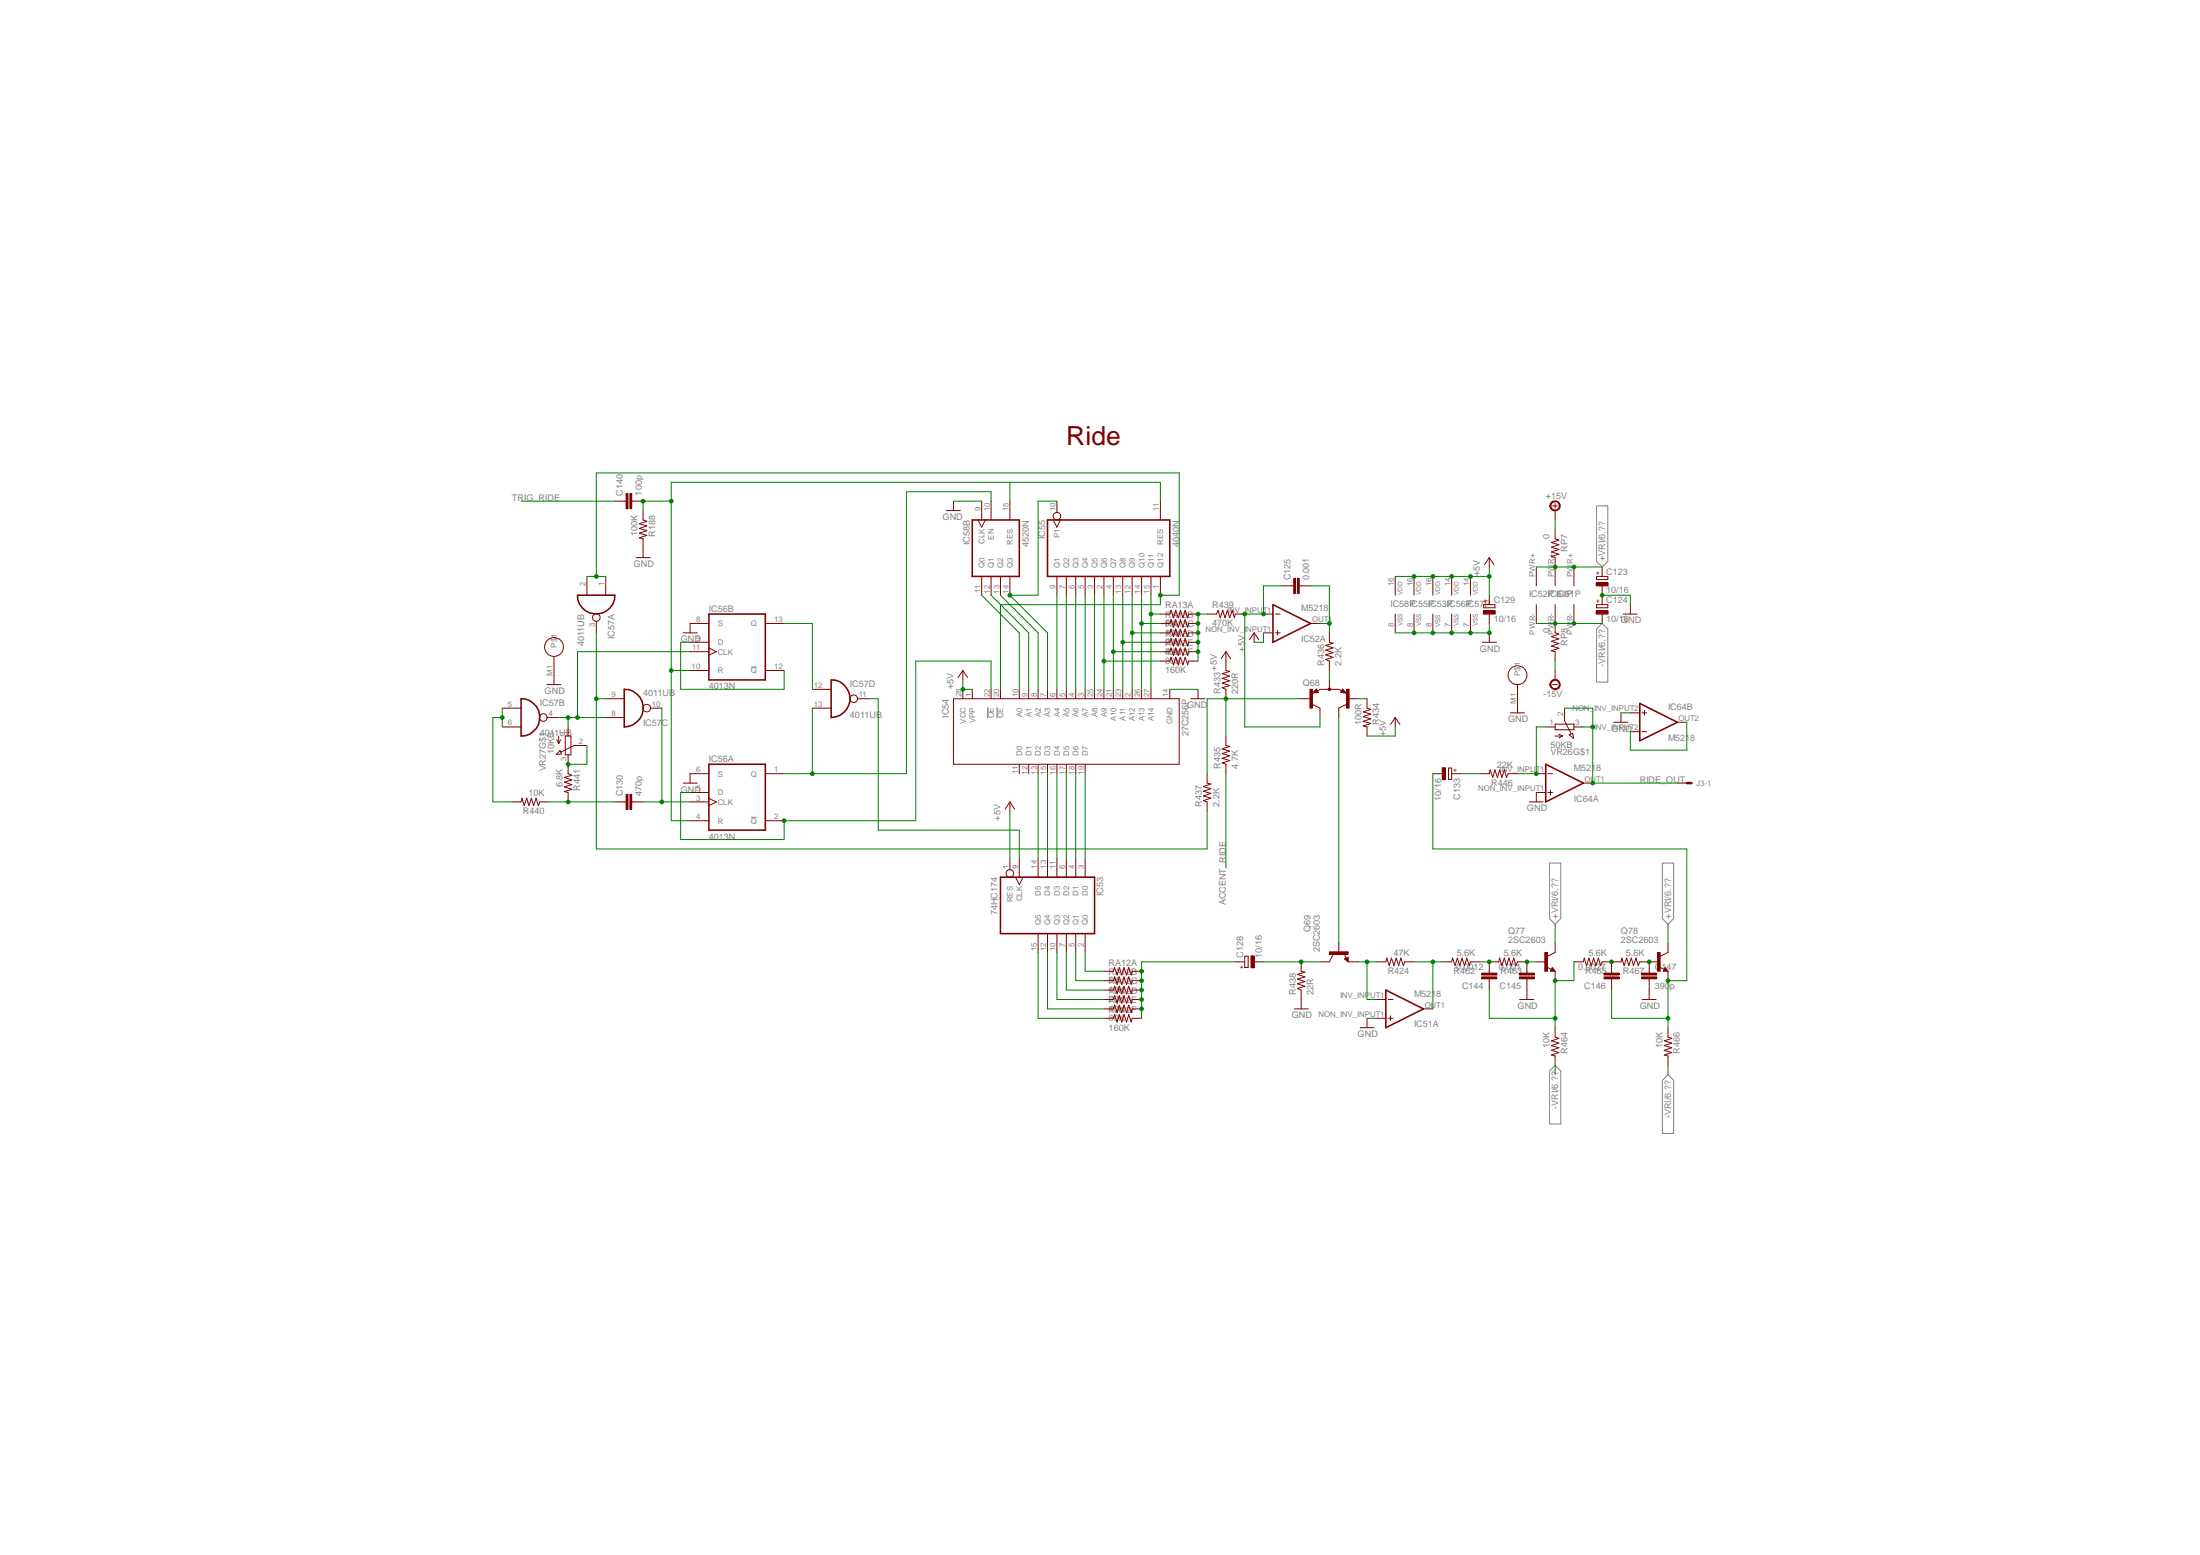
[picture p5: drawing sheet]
<svg xmlns="http://www.w3.org/2000/svg" width="297mm" height="210mm" viewBox="0 0 297 210" stroke-linecap="round" stroke-linejoin="round" font-family="sans-serif">
<path d="M215.6 68.3h1.5v7.5l-.8 .7-.7-.7zM101.4 90h.8M133.3 95.5v1.5M134.6 95.5v1.4M216.3 84.2l.8 .7v7.2h-1.5v-7.2zM101.4 110.3h.8M209.2 116.5h1.5v7.5l-.7 .8-.8-.8zM224.4 116.5h1.6v7.5l-.8 .8-.8-.8zM210 143.8l.7 .8v7.1h-1.5v-7.1zM225.2 145.1l.8 .7v7.2h-1.6v-7.2z" fill="none" stroke="#808080" stroke-width=".14"/>
<path d="M141.4 70.2h16.5v7.6h-16.5zM70.4 94.3a2.52 2.52 0 0 1 2.5 2.5 2.52 2.52 0 0 1-2.5 2.6zM78 80.3h5a2.52 2.52 0 0 1-2.5 2.6 2.52 2.52 0 0 1-2.5-2.6zM84.3 93a2.54 2.54 0 0 1 2.5 2.6 2.54 2.54 0 0 1-2.5 2.5zM95.7 82.9h7.6v8.9h-7.6zM112.2 91.8a2.54 2.54 0 0 1 2.6 2.5 2.54 2.54 0 0 1-2.6 2.6zM95.7 103.2h7.6v8.9h-7.6z" fill="none" stroke="#800000" stroke-width=".21"/>
<g fill="none" stroke="#800000" stroke-width=".14">
<path d="M79.2 77.8v2.5M81.8 77.8v2.5M142.2 70.2l.5 1 .5-1M142.7 67.6v1.6M142.7 77.8v2.5M144 77.8v2.5M145.2 77.8v2.5M146.5 77.8v2.5M147.8 77.8v2.5M149.1 77.8v2.5M150.3 77.8v2.5M151.6 77.8v2.5"/>
<path d="M152.9 77.8v2.5M154.1 77.8v2.5M155.4 77.8v2.5M156.7 67.6v2.6M156.7 77.8v2.5M67.8 95.6h2.6M67.8 98.1h2.6M73.9 96.9h1.5M80.5 83.9v1.5M81.8 94.3h2.5M81.8 96.9h2.5M87.8 95.6h1.6"/>
<path d="M93.2 84.2h2.5M93.2 90.5h2.5M93.2 88h2.5M93.2 86.7h2.5M95.7 87.5l1 .5-1 .4M103.3 84.2h2.6M103.3 90.5h2.6M109.7 95.6h2.5M109.7 93h2.5M115.7 94.3h1.6M128.7 94.3h30.5v8.9h-30.5zM130 93v1.3"/>
<path d="M131.3 93v1.3M133.8 93v1.3M135.1 93v1.3M137.6 93v1.3M138.9 93v1.3M140.2 93v1.3M141.4 93v1.3M142.7 93v1.3M144 93v1.3M145.2 93v1.3M146.5 93v1.3M147.8 93v1.3"/>
<path d="M149.1 93v1.3M150.3 93v1.3M151.6 93v1.3M152.9 93v1.3M154.1 93v1.3M155.4 93v1.3M157.9 93v1.3M93.2 104.4h2.5M93.2 110.8h2.5M93.2 108.2h2.5M93.2 107h2.5M95.7 107.8l1 .4-1 .6"/>
<path d="M103.3 104.4h2.6M103.3 110.8h2.6M137.6 103.2v1.2M138.9 103.2v1.2M140.2 103.2v1.2M141.4 103.2v1.2M142.7 103.2v1.2M144 103.2v1.2M145.2 103.2v1.2M146.5 103.2v1.2M168.1 129.1h.4v1.5h-.4z"/>
<circle cx="142.7" cy="69.7" r=".51"/>
<circle cx="73.4" cy="96.9" r=".51"/>
<circle cx="80.5" cy="83.4" r=".51"/>
<circle cx="87.3" cy="95.6" r=".51"/>
<circle cx="115.3" cy="94.3" r=".51"/>
</g>
<path d="M168.9 129h.4v1.6h-.4z" fill-rule="evenodd" fill="#800000"/>
<g fill="none" stroke="#800000" stroke-width=".14">
<path d="M83 67.6h1.5M84.5 66.6h.3v2.1h-.3zM85 66.6h.3v2.1h-.3zM85.3 67.6h1.5M85.9 75.3h1.9M86.8 68.9v1.3l.5 .2-1 .3 1 .3-1 .3 1 .3-1 .4 1 .3-1 .3 .5 .1v2.6M132 70.2l.5 1 .6-1M132.5 67.6v2.6M132.5 77.8v2.5M133.8 67.6v2.6M133.8 77.8v2.5M135.1 77.8v2.5"/>
<path d="M136.4 67.6v2.6M136.4 77.8v2.5M173.1 79.1h1.6M174.7 78.1h.2v2h-.2zM175.2 78.1h.2v2h-.2zM175.4 79.1h1.5M75.2 99.9l.2 .5M75.4 99.4v1M75.7 99.9l-.3 .5M76.3 99.4h.8v2.5h-.8zM76.7 98.1v1.3M92.2 85.4h1.9"/>
<path d="M93.2 84.2v1.2M156.7 85.4h1.2l.2-.5 .4 1 .2-1 .4 1 .3-1 .3 1 .3-1 .4 1 .1-.5h1.3M156.7 82.9h1.2l.2-.5 .4 1 .2-1 .4 1 .3-1 .3 1 .3-1 .4 1 .1-.5h1.3M156.7 84.2h1.2l.2-.5 .4 1 .2-1 .4 1 .3-1 .3 1 .3-1 .4 1 .1-.5h1.3M156.7 86.7h1.2l.2-.5 .4 1 .2-1 .4 1 .3-1 .3 1 .3-1 .4 1 .1-.5h1.3M156.7 88h1.2l.2-.5 .4 1 .2-1 .4 1 .3-1 .3 1 .3-1 .4 1 .1-.5h1.3M156.7 89.2h1.2l.2-.5 .4 1 .2-1 .4 1 .3-1 .3 1 .3-1 .4 1 .1-.5h1.3M163 82.9h1.2l.3-.5 .3 1 .3-1 .3 1 .3-1 .3 1 .4-1 .3 1 .1-.5h1.3M169.3 85.4l.7 1M169.3 85.4l-.6 1M169.3 85.4v1.3M170.6 85.4h1.3"/>
<path d="M170.6 82.9h1.3M172.2 85.4h.6M172.2 82.9h.6M172.5 85.1v.6M176.9 84.2h1.3M177.2 95.1l1 .5M177.7 93.3h-.2l.2-.1 .1 .2-.5 .1 .4-.4 .2 .3M177.8 93l.2 .5-.8 .1zM177.9 93.3l.3-.3h2.6l.3 .3M181.3 93.3h.2l-.2-.1-.2 .2 .5 .1-.3-.4-.2 .3M181.3 93l.5 .6-.8-.1zM181.8 95.1l-1 .5"/>
<path d="M69.1 108.2h1.3l.1-.5 .3 1.1 .3-1.1 .3 1.1 .4-1.1 .2 1.1 .4-1.1 .3 1.1 .2-.6h1.3M75.6 101.3l.2 .5-.7 .1zM76.7 101.9v2.5l.5 .2-1 .3 1 .4-1 .3 1 .3-1 .3 1 .4-1 .2 .5 .2v1.2M79.2 100.6h-1.7l-1.8 .9M92.2 105.7h1.9M93.2 104.4v1.3M136.4 108.2v1.3M136.4 115.9v1.5M136.4 108.2l.6 1M136.4 108.2l-.7 1M137.1 118.4l.5 1 .5-1M137.6 115.9v2.5"/>
<path d="M140.2 115.9v2.5M141.4 115.9v2.5M142.7 115.9v2.5M144 115.9v2.5M145.2 115.9v2.5M146.5 115.9v2.5M140.2 126v2.6M141.4 126v2.6M142.7 126v2.6M144 126v2.6M145.2 126v2.6M146.5 126v2.6"/>
<path d="M149.1 131.1h1.2l.2-.5 .3 1 .3-1 .4 1 .3-1 .3 1 .3-1 .3 1 .2-.5h1.2M149.1 134.9h1.2l.2-.5 .3 1 .3-1 .4 1 .3-1 .3 1 .3-1 .3 1 .2-.5h1.2M149.1 132.4h1.2l.2-.5 .3 1 .3-1 .4 1 .3-1 .3 1 .3-1 .3 1 .2-.5h1.2M149.1 136.2h1.2l.2-.5 .3 1 .3-1 .4 1 .3-1 .3 1 .3-1 .3 1 .2-.5h1.2M149.1 133.6h1.2l.2-.5 .3 1.1 .3-1.1 .4 1.1 .3-1.1 .3 1.1 .3-1.1 .3 1.1 .2-.6h1.2M149.1 137.5h1.2l.2-.6 .3 1.1 .3-1.1 .4 1.1 .3-1.1 .3 1.1 .3-1.1 .3 1.1 .2-.5h1.2M166.8 129.8h1.3M168.9 129h.4v1.6h-.4zM169.3 129.8h1.3M179.5 128.5h2.5v.3h-2.5zM180 128.8l-.5 1h-1.3M180.8 127.3v1.3"/>
<path d="M181.5 128.7l.3 .6M181.5 129.5l.5-.3v.6zM182 129.3v.4l-.4-.2 .3-.2v.2h-.1M182 129.8h1.3"/>
<circle cx="136.3" cy="117.9" r=".51"/>
</g>
<path d="M179.5 128.7h2.5" fill="none" stroke="#800000" stroke-width=".34"/>
<path d="M131.3 70.2h6.3v7.6h-6.3zM171.9 81.6l5 2.6-5 2.5zM135.1 118.4h12.7v7.6h-12.7z" fill="none" stroke="#800000" stroke-width=".21"/>
<path d="M84.7 66.6v2.1M85.2 66.6v2.1M174.8 78.1v2M175.3 78.1v2" fill="none" stroke="#800000" stroke-width=".25"/>
<circle cx="179.5" cy="93.1" r=".17" fill="#800000"/>
<g fill="none" stroke="#800000" stroke-width=".14">
<path d="M212.5 76.5v2.6M160.8 94.3h1.9M161.8 93v1.3M165.5 88v2.5l.5 .1-1 .3 1 .4-1 .3 1 .3-1 .3 1 .3-1 .3 .5 .2v1.3M165.5 99.4v1.2l.5 .2-1 .3 1 .3-1 .3 1 .3-1 .4 1 .3-1 .3 .5 .2v1.2M165.5 88l.7 .9M165.5 88l-.6 .9M175.7 94.3h1.2M176.9 93h.3v2.6h-.3zM178.2 95.6v1.3M179.5 85.4v1.3l.5 .1-1 .3 1 .4-1 .3 1 .3-1 .3 1 .3-1 .3 .5 .2v1.3M179.5 91.8v1.2"/>
<path d="M180.8 95.6v1.3M181.8 93h.4v2.6h-.4zM182 94.3h1.3M184.6 94.3v1.3l.5 .2-1 .3 1 .3-1 .3 1 .3-1 .4 1 .3-1 .3 .5 .1v1.3M188.4 96.9l.6 .9M188.4 96.9l-.7 .9M188.4 96.9v1.2M208.7 98.1h1.3M210 97.7h2.5v.8h-2.5zM210 99.4h1M210.5 99.1l.5 .3M211 99.4l-.5 .2"/>
<path d="M211.2 95.6v1.7l.9 1.8M211.9 99.2l.4-.2 .2 .7zM212.5 81.6v2.6M212.5 98.1h1.3M163 104.4v1.3l.5 .1-1 .4 1 .3-1 .3 1 .3-1 .3 1 .3-1 .4 .5 .1v1.3M195.6 103.7h.4v1.5h-.4zM199.8 104.4h1.3l.1-.5 .3 1 .3-1 .4 1 .3-1 .3 1 .3-1 .3 1 .2-.5h1.3M206.5 108.2h1.9M207.4 104.4h1.3M208.7 107h-1.3v1.2M209 107h.6M209 104.4h.6"/>
<path d="M209.3 106.7v.6M213.8 105.7h1.2M174.7 136.2h2M175.7 129.8v1.3l.5 .1-1 .3 1 .4-1 .3 1 .3-1 .3 1 .3-1 .3 .5 .2v2.6M183.6 138.7h1.9M184.6 137.5v1.2M185.8 129.8h1.3l.1-.5 .4 1 .3-1 .3 1 .3-1 .3 1 .3-1 .4 1 .1-.5h1.3M185.8 134.9h1.3M185.8 137.5h1.3M187.4 134.9h.7M187.4 137.5h.7M187.7 137.1v.7"/>
<path d="M192.2 136.2h1.3M194.7 129.8h1.3l.1-.5 .4 1 .3-1 .3 1 .3-1 .3 1 .3-1 .4 1 .1-.5h1.3M200.1 131.4h2v.2h-2zM200.1 131.9h2v.2h-2zM201.1 131.4v-1.6h1.2l.2-.5 .3 1 .3-1 .3 1 .3-1 .3 1 .4-1 .3 1 .2-.5h1.3v1.6M201.1 132.1v1.5M205.1 131.4h2.1v.2h-2.1zM205.1 131.9h2.1v.2h-2.1zM205.2 134.9h1.9M206.2 132.1v2.8M207.4 129.8h1.3M208.6 128.6h.3v2.5h-.3z"/>
<path d="M208.9 130.6l.6 .3M209.6 130.6l.4 .5h-.7zM209.6 130.9v.1h-.1l.1-.3 .2 .3h-.3M210 127.3v1.3l-1 .5M210 131.1v1.3M210 138.7v1.3l.5 .2-1 .3 1 .3-1 .3 1 .3-1 .4 1 .3-1 .3 .5 .1v1.3M212.5 129.8h1.3l.1-.5 .3 1 .3-1 .3 1 .4-1 .3 1 .3-1 .3 1 .2-.5h2.6l.1-.5 .3 1 .3-1 .3 1 .4-1 .3 1 .3-1 .3 1 .2-.5h2.5M216.6 131.4h2v.2h-2zM216.6 131.9h2v.2h-2zM217.6 129.8v1.6M217.6 132.1v1.5M221.7 134.9h1.9"/>
<path d="M222.7 133.6v1.3M223.8 128.6h.4v2.5h-.4zM224.1 130.6l.6 .3M224.8 130.6l.4 .5h-.6zM224.8 130.9l.1 .1h-.2l.1-.3 .3 .3h-.4M225.2 127.3v1.3l-1 .5M225.2 131.1v1.3M225.2 138.7v1.3l.5 .2-1 .3 1 .3-1 .3 1 .3-1 .4 1 .3-1 .3 .5 .1v1.3"/>
<circle cx="179.5" cy="93.1" r=".17"/>
</g>
<path d="M177 93v2.6M182 93v2.6M208.7 128.6v2.5M224 128.6v2.5" fill="none" stroke="#800000" stroke-width=".34"/>
<path d="M200.1 131.5h2M200.1 132h2M205.1 131.5h2.1M205.1 132h2.1M216.6 131.5h2M216.6 132h2" fill="none" stroke="#800000" stroke-width=".25"/>
<path d="M208.7 103.2l5.1 2.5-5.1 2.5zM187.1 133.6l5.1 2.6-5.1 2.5z" fill="none" stroke="#800000" stroke-width=".21"/>
<path d="M194.7 103.6h.5v1.6h-.5z" fill-rule="evenodd" fill="#800000"/>
<path d="M215.6 77.8h1.5v.4h-1.5zM193.5 104.4h1.2M194.7 103.6h.5v1.6h-.5zM196 104.4h1.3" fill="none" stroke="#800000" stroke-width=".14"/>
<path d="M215.5 78.7h1.6v.4h-1.6z" fill-rule="evenodd" fill="#800000"/>
<path d="M215.5 78.7h1.6v.4h-1.6zM216.3 76.5v1.3M216.3 79.1v1.2M215.6 81.6h1.5v.4h-1.5z" fill="none" stroke="#800000" stroke-width=".14"/>
<path d="M215.5 82.5h1.6v.4h-1.6z" fill-rule="evenodd" fill="#800000"/>
<path d="M209.6 68.3h.7M210 68v.6M215.5 82.5h1.6v.4h-1.6zM216.3 80.3v1.3M216.3 82.9v1.3" fill="none" stroke="#800000" stroke-width=".14"/>
<path d="M209.6 67.7a.71 .71 0 0 1 1 .3 .71 .71 0 0 1-.5 1 .71 .71 0 0 1-.8-.7h.1a.58 .58 0 0 1 .7-.6 .58 .58 0 0 1 .4 .8 .58 .58 0 0 1-.9 .2l-.2-.4h-.1v-.4z" fill-rule="evenodd" fill="#800000"/>
<path d="M209.6 67.7a.71 .71 0 0 1 1 .3 .71 .71 0 0 1-.5 1 .71 .71 0 0 1-.8-.7h.1a.58 .58 0 0 1 .7-.6 .58 .58 0 0 1 .4 .8 .58 .58 0 0 1-.9 .2l-.2-.4h-.1v-.4zM210 68.9v1.3M209.6 92.4h.7" fill="none" stroke="#800000" stroke-width=".14"/>
<path d="M209.6 91.8a.71 .71 0 0 1 1 .4 .71 .71 0 0 1-.5 .9 .71 .71 0 0 1-.8-.7h.1a.58 .58 0 0 1 .7-.6 .58 .58 0 0 1 .3 .9 .58 .58 0 0 1-.9 0l-.1-.3h-.1v-.3z" fill-rule="evenodd" fill="#800000"/>
<g fill="none" stroke="#800000" stroke-width=".14">
<path d="M188.4 77.8v2.5M190.9 77.8v2.5M193.5 77.8v2.5M196 77.8v2.5M198.5 77.8v2.5M207.4 76.5v2.6M210 76.5v2.6M130 90.5l.6 .9M130 90.5l-.6 .9M130 90.5v1.3M188.4 82.9v2.5M190.9 82.9v2.5"/>
<path d="M193.5 82.9v2.5M196 82.9v2.5M198.5 82.9v2.5M200.3 81.6h1.5v.4h-1.5zM207.4 81.6v2.6M209.6 91.8a.71 .71 0 0 1 1 .4 .71 .71 0 0 1-.5 .9 .71 .71 0 0 1-.8-.7h.1a.58 .58 0 0 1 .7-.6 .58 .58 0 0 1 .3 .9 .58 .58 0 0 1-.9 0l-.1-.3h-.1v-.3zM210 81.6v2.6M210 90.5v1.3M219.2 82.9h1.9M220.1 81.6v1.3"/>
</g>
<path d="M200.3 82.5h1.6v.4h-1.6z" fill-rule="evenodd" fill="#800000"/>
<g fill="none" stroke="#800000" stroke-width=".14">
<path d="M127.8 68.9h1.9M128.7 67.6v1.3M201.1 75.3v1.2M201.1 75.3l.6 .9M201.1 75.3l-.7 .9M210 71.5v1.2l.5 .2-1 .3 1 .3-1 .4 1 .3-1 .3 1 .3-1 .3 .5 .2v1.2M73.8 92.4h1.9M74.8 88.6v3.8M200.1 86.7h2M200.3 82.5h1.6v.4h-1.6zM201.1 80.3v1.3M201.1 82.9v1.3"/>
<path d="M201.1 85.4v1.3M203.9 96.2h1.9M204.9 92.4v3.8M210 84.2v1.2l.5 .2-1 .3 1 .3-1 .4 1 .3-1 .3 1 .3-1 .3 .5 .2v1.2M217.9 97.5h1.9M218.9 96.2v1.3M220.1 96.2h1.3M220.1 98.8h1.3M221.7 96.2h.6M221.7 98.8h.6M222 95.9v.6M226.5 97.5h1.2"/>
<path d="M83 108.2h1.5M84.5 107.2h.3v2.1h-.3zM85 107.2h.3v2.1h-.3zM85.3 108.2h1.5M226.5 105.7h1.2M221.7 131.9h2v.2h-2zM221.7 131.4h2v.2h-2zM222.7 129.8v1.6M222.7 132.1v1.5"/>
<circle cx="74.8" cy="87.3" r="1.27"/>
<circle cx="204.9" cy="91.1" r="1.27"/>
</g>
<path d="M227.7 105.7h.7" fill="none" stroke="#800000" stroke-width=".34"/>
<path d="M221.4 95l5.1 2.5-5.1 2.5z" fill="none" stroke="#800000" stroke-width=".21"/>
<path d="M84.7 107.2v2.1M85.2 107.2v2.1M221.7 132h2M221.7 131.5h2" fill="none" stroke="#800000" stroke-width=".25"/>
<path d="M75.4 96.9h6.4M93.2 88h-15.2v8.9" fill="none" stroke="#008000" stroke-width=".14"/>
<circle cx="78" cy="96.9" r=".25" fill="#008000"/>
<g fill="none" stroke="#008000" stroke-width=".14">
<path d="M76.7 96.9v1.2"/>
<circle cx="78" cy="96.9" r=".25"/>
</g>
<circle cx="76.7" cy="96.9" r=".25" fill="#008000"/>
<g fill="none" stroke="#008000" stroke-width=".14">
<path d="M67.8 95.6v2.5M67.8 96.9h-1.3v11.3h2.6"/>
<circle cx="76.7" cy="96.9" r=".25"/>
</g>
<circle cx="67.8" cy="96.9" r=".25" fill="#008000"/>
<g fill="none" stroke="#008000" stroke-width=".14">
<path d="M74.2 108.2h2.5"/>
<circle cx="67.8" cy="96.9" r=".25"/>
</g>
<circle cx="76.7" cy="108.2" r=".25" fill="#008000"/>
<g fill="none" stroke="#008000" stroke-width=".14">
<path d="M80.5 94.3h1.3M80.5 85.4v29.2M76.7 108.2h6.3"/>
<circle cx="76.7" cy="108.2" r=".25"/>
</g>
<circle cx="80.5" cy="94.3" r=".25" fill="#008000"/>
<g fill="none" stroke="#008000" stroke-width=".14">
<path d="M89.4 95.6v12.6M86.8 108.2h6.4M163 109.5v5.1h-82.5"/>
<circle cx="80.5" cy="94.3" r=".25"/>
</g>
<circle cx="89.4" cy="108.2" r=".25" fill="#008000"/>
<g fill="none" stroke="#008000" stroke-width=".14">
<path d="M79.2 77.8h2.6M159.2 63.8h-78.7v14"/>
<circle cx="89.4" cy="108.2" r=".25"/>
</g>
<circle cx="80.5" cy="77.8" r=".25" fill="#008000"/>
<g fill="none" stroke="#008000" stroke-width=".14">
<path d="M159.2 63.8v16.5h-2.5v1.3h-21.6v11.4"/>
<circle cx="80.5" cy="77.8" r=".25"/>
</g>
<circle cx="156.7" cy="80.4" r=".25" fill="#008000"/>
<g fill="none" stroke="#008000" stroke-width=".14">
<path d="M70.4 67.6h12.6M216.3 80.3h3.8v1.3M184.6 137.5h1.2"/>
<circle cx="156.7" cy="80.4" r=".25"/>
</g>
<circle cx="216.3" cy="80.4" r=".25" fill="#008000"/>
<g fill="none" stroke="#008000" stroke-width=".14">
<path d="M201.1 84.2v1.2h-12.7"/>
<circle cx="216.3" cy="80.4" r=".25"/>
</g>
<circle cx="201.1" cy="85.4" r=".25" fill="#008000"/>
<circle cx="201.1" cy="85.4" r=".25" fill="none" stroke="#008000" stroke-width=".14"/>
<circle cx="198.5" cy="85.4" r=".25" fill="#008000"/>
<circle cx="198.5" cy="85.4" r=".25" fill="none" stroke="#008000" stroke-width=".14"/>
<circle cx="196" cy="85.4" r=".25" fill="#008000"/>
<circle cx="196" cy="85.4" r=".25" fill="none" stroke="#008000" stroke-width=".14"/>
<circle cx="193.5" cy="85.4" r=".25" fill="#008000"/>
<circle cx="193.5" cy="85.4" r=".25" fill="none" stroke="#008000" stroke-width=".14"/>
<circle cx="190.9" cy="85.4" r=".25" fill="#008000"/>
<g fill="none" stroke="#008000" stroke-width=".14">
<path d="M128.7 67.6h3.8M93.2 86.7h-1.3v6.3h14v-2.5M133.8 93v-3.8h-10.1v21.6h-17.8v2.5h-14v-6.3h1.3M157.9 93h3.9M218.9 96.2h1.2"/>
<circle cx="190.9" cy="85.4" r=".25"/>
</g>
<circle cx="105.9" cy="110.8" r=".25" fill="#008000"/>
<g fill="none" stroke="#008000" stroke-width=".14">
<path d="M188.4 77.8h12.7M201.1 76.5v3.8M105.9 84.2h3.8v8.8M117.3 94.3h1.3v17.8h19v3.8M170.6 85.4v1.3h-1.3M188.4 98.1v1.3h-3.8M136.4 109.5v6.4"/>
<circle cx="105.9" cy="110.8" r=".25"/>
</g>
<circle cx="190.9" cy="77.8" r=".25" fill="#008000"/>
<circle cx="190.9" cy="77.8" r=".25" fill="none" stroke="#008000" stroke-width=".14"/>
<circle cx="193.5" cy="77.8" r=".25" fill="#008000"/>
<circle cx="193.5" cy="77.8" r=".25" fill="none" stroke="#008000" stroke-width=".14"/>
<circle cx="196" cy="77.8" r=".25" fill="#008000"/>
<circle cx="196" cy="77.8" r=".25" fill="none" stroke="#008000" stroke-width=".14"/>
<circle cx="198.5" cy="77.8" r=".25" fill="#008000"/>
<circle cx="198.5" cy="77.8" r=".25" fill="none" stroke="#008000" stroke-width=".14"/>
<circle cx="201.1" cy="77.8" r=".25" fill="#008000"/>
<g fill="none" stroke="#008000" stroke-width=".14">
<path d="M130 91.8v1.2h1.3"/>
<circle cx="201.1" cy="77.8" r=".25"/>
</g>
<circle cx="130" cy="93.1" r=".25" fill="#008000"/>
<g fill="none" stroke="#008000" stroke-width=".14">
<path d="M122.4 66.4v38h-16.5M109.7 95.6v8.8"/>
<circle cx="130" cy="93.1" r=".25"/>
</g>
<circle cx="109.7" cy="104.4" r=".25" fill="#008000"/>
<g fill="none" stroke="#008000" stroke-width=".14">
<path d="M122.4 66.4h11.4v1.2M166.8 129.8h-12.7v7.7"/>
<circle cx="109.7" cy="104.4" r=".25"/>
</g>
<circle cx="154.1" cy="136.2" r=".25" fill="#008000"/>
<circle cx="154.1" cy="136.2" r=".25" fill="none" stroke="#008000" stroke-width=".14"/>
<circle cx="154.1" cy="134.9" r=".25" fill="#008000"/>
<circle cx="154.1" cy="134.9" r=".25" fill="none" stroke="#008000" stroke-width=".14"/>
<circle cx="154.1" cy="133.6" r=".25" fill="#008000"/>
<circle cx="154.1" cy="133.6" r=".25" fill="none" stroke="#008000" stroke-width=".14"/>
<circle cx="154.1" cy="132.4" r=".25" fill="#008000"/>
<circle cx="154.1" cy="132.4" r=".25" fill="none" stroke="#008000" stroke-width=".14"/>
<circle cx="154.1" cy="131.1" r=".25" fill="#008000"/>
<g fill="none" stroke="#008000" stroke-width=".14">
<path d="M163 82.9h-1.2v6.3"/>
<circle cx="154.1" cy="131.1" r=".25"/>
</g>
<circle cx="161.8" cy="82.9" r=".25" fill="#008000"/>
<circle cx="161.8" cy="82.9" r=".25" fill="none" stroke="#008000" stroke-width=".14"/>
<circle cx="161.8" cy="84.2" r=".25" fill="#008000"/>
<circle cx="161.8" cy="84.2" r=".25" fill="none" stroke="#008000" stroke-width=".14"/>
<circle cx="161.8" cy="85.4" r=".25" fill="#008000"/>
<circle cx="161.8" cy="85.4" r=".25" fill="none" stroke="#008000" stroke-width=".14"/>
<circle cx="161.8" cy="86.7" r=".25" fill="#008000"/>
<circle cx="161.8" cy="86.7" r=".25" fill="none" stroke="#008000" stroke-width=".14"/>
<circle cx="161.8" cy="88" r=".25" fill="#008000"/>
<g fill="none" stroke="#008000" stroke-width=".14">
<path d="M173.1 79.1h-2.5v3.8h-2.5v15.2h10.1v-1.2"/>
<circle cx="161.8" cy="88" r=".25"/>
</g>
<circle cx="168.1" cy="82.9" r=".25" fill="#008000"/>
<circle cx="168.1" cy="82.9" r=".25" fill="none" stroke="#008000" stroke-width=".14"/>
<circle cx="170.6" cy="82.9" r=".25" fill="#008000"/>
<g fill="none" stroke="#008000" stroke-width=".14">
<path d="M176.9 79.1h2.6v6.3M178.2 84.2h1.3"/>
<circle cx="170.6" cy="82.9" r=".25"/>
</g>
<circle cx="179.5" cy="84.2" r=".25" fill="#008000"/>
<g fill="none" stroke="#008000" stroke-width=".14">
<path d="M183.3 94.3h1.3M170.6 129.8h7.6"/>
<circle cx="179.5" cy="84.2" r=".25"/>
</g>
<circle cx="175.7" cy="129.8" r=".25" fill="#008000"/>
<g fill="none" stroke="#008000" stroke-width=".14">
<path d="M165.5 94.3v5.1M175.7 94.3h-12.7v10.1"/>
<circle cx="175.7" cy="129.8" r=".25"/>
</g>
<circle cx="165.5" cy="94.3" r=".25" fill="#008000"/>
<g fill="none" stroke="#008000" stroke-width=".14">
<path d="M180.8 96.9v30.4M165.5 104.4v12.7"/>
<circle cx="165.5" cy="94.3" r=".25"/>
</g>
<circle cx="217.6" cy="129.8" r=".25" fill="#008000"/>
<circle cx="217.6" cy="129.8" r=".25" fill="none" stroke="#008000" stroke-width=".14"/>
<circle cx="201.1" cy="129.8" r=".25" fill="#008000"/>
<g fill="none" stroke="#008000" stroke-width=".14">
<path d="M199.8 129.8h1.3"/>
<circle cx="201.1" cy="129.8" r=".25"/>
</g>
<circle cx="206.2" cy="129.8" r=".25" fill="#008000"/>
<g fill="none" stroke="#008000" stroke-width=".14">
<path d="M206.2 129.8h1.2"/>
<circle cx="206.2" cy="129.8" r=".25"/>
</g>
<circle cx="222.7" cy="129.8" r=".25" fill="#008000"/>
<g fill="none" stroke="#008000" stroke-width=".14">
<path d="M183.3 129.8h2.5M184.6 129.8v5.1h1.2"/>
<circle cx="222.7" cy="129.8" r=".25"/>
</g>
<circle cx="184.6" cy="129.8" r=".25" fill="#008000"/>
<g fill="none" stroke="#008000" stroke-width=".14">
<path d="M190.9 129.8h3.8M193.5 129.8v6.4"/>
<circle cx="184.6" cy="129.8" r=".25"/>
</g>
<circle cx="193.5" cy="129.8" r=".25" fill="#008000"/>
<g fill="none" stroke="#008000" stroke-width=".14">
<path d="M210 70.2v1.3M201.1 133.6v3.9h8.9M212.5 129.8v2.6h-2.5v6.3"/>
<circle cx="193.5" cy="129.8" r=".25"/>
</g>
<circle cx="210" cy="137.5" r=".25" fill="#008000"/>
<circle cx="210" cy="137.5" r=".25" fill="none" stroke="#008000" stroke-width=".14"/>
<circle cx="210" cy="132.4" r=".25" fill="#008000"/>
<g fill="none" stroke="#008000" stroke-width=".14">
<path d="M217.6 133.6v3.9h7.6M225.2 132.4v6.3"/>
<circle cx="210" cy="132.4" r=".25"/>
</g>
<circle cx="225.2" cy="137.5" r=".25" fill="#008000"/>
<g fill="none" stroke="#008000" stroke-width=".14">
<path d="M193.5 104.4v10.2h34.2v17.8h-2.5"/>
<circle cx="225.2" cy="137.5" r=".25"/>
</g>
<circle cx="225.2" cy="132.4" r=".25" fill="#008000"/>
<g fill="none" stroke="#008000" stroke-width=".14">
<path d="M208.7 98.1h-1.3v6.3h-2.5M210 89.2v1.3"/>
<circle cx="225.2" cy="132.4" r=".25"/>
</g>
<circle cx="207.4" cy="104.4" r=".25" fill="#008000"/>
<g fill="none" stroke="#008000" stroke-width=".14">
<path d="M211.2 95.6h3.8v10.1M213.8 98.1h1.2"/>
<circle cx="207.4" cy="104.4" r=".25"/>
</g>
<circle cx="215.1" cy="98.1" r=".25" fill="#008000"/>
<g fill="none" stroke="#008000" stroke-width=".14">
<path d="M215 105.7h11.5"/>
<circle cx="215.1" cy="98.1" r=".25"/>
</g>
<circle cx="215.1" cy="105.7" r=".25" fill="#008000"/>
<g fill="none" stroke="#008000" stroke-width=".14">
<path d="M149.1 80.3v12.7M149.1 89.2h7.6M140.2 104.4v11.5M141.4 104.4v11.5M142.7 104.4v11.5M144 104.4v11.5M145.2 104.4v11.5M146.5 104.4v11.5M197.3 104.4h2.5"/>
<circle cx="215.1" cy="105.7" r=".25"/>
</g>
<circle cx="149.1" cy="89.2" r=".25" fill="#008000"/>
<g fill="none" stroke="#008000" stroke-width=".14">
<path d="M147.8 80.3v12.7M150.3 80.3v12.7M150.3 88h6.4"/>
<circle cx="149.1" cy="89.2" r=".25"/>
</g>
<circle cx="150.3" cy="88" r=".25" fill="#008000"/>
<g fill="none" stroke="#008000" stroke-width=".14">
<path d="M142.7 80.3v12.7M144 80.3v12.7M145.2 80.3v12.7M146.5 80.3v12.7M152.9 80.3v12.7M152.9 85.4h3.8"/>
<circle cx="150.3" cy="88" r=".25"/>
</g>
<circle cx="152.9" cy="85.4" r=".25" fill="#008000"/>
<g fill="none" stroke="#008000" stroke-width=".14">
<path d="M151.6 80.3v12.7M151.6 86.7h5.1"/>
<circle cx="152.9" cy="85.4" r=".25"/>
</g>
<circle cx="151.6" cy="86.7" r=".25" fill="#008000"/>
<g fill="none" stroke="#008000" stroke-width=".14">
<path d="M154.1 80.3v12.7M154.1 84.2h2.6"/>
<circle cx="151.6" cy="86.7" r=".25"/>
</g>
<circle cx="154.1" cy="84.2" r=".25" fill="#008000"/>
<g fill="none" stroke="#008000" stroke-width=".14">
<path d="M155.4 80.3v12.7M155.4 82.9h1.3"/>
<circle cx="154.1" cy="84.2" r=".25"/>
</g>
<circle cx="155.4" cy="82.9" r=".25" fill="#008000"/>
<g fill="none" stroke="#008000" stroke-width=".14">
<path d="M142.7 67.6h-2.5v12.7h-3.8l5 5.1v7.6M132.5 80.3l5.1 5.1v7.6M133.8 80.3l5.1 5.1v7.6M135.1 80.3l5.1 5.1v7.6"/>
<circle cx="155.4" cy="82.9" r=".25"/>
</g>
<circle cx="136.4" cy="80.4" r=".25" fill="#008000"/>
<g fill="none" stroke="#008000" stroke-width=".14">
<path d="M90.6 67.6v43.2h2.6M136.4 67.6v-2.5h20.3v2.5M90.6 90.5h2.6"/>
<circle cx="136.4" cy="80.4" r=".25"/>
</g>
<circle cx="90.6" cy="90.5" r=".25" fill="#008000"/>
<g fill="none" stroke="#008000" stroke-width=".14">
<path d="M86.8 67.6h3.8"/>
<circle cx="90.6" cy="90.5" r=".25"/>
</g>
<circle cx="86.8" cy="67.7" r=".25" fill="#008000"/>
<g fill="none" stroke="#008000" stroke-width=".14">
<path d="M86.8 67.6v1.3M136.4 65.1h-45.8v2.5"/>
<circle cx="86.8" cy="67.7" r=".25"/>
</g>
<circle cx="90.6" cy="67.7" r=".25" fill="#008000"/>
<g fill="none" stroke="#008000" stroke-width=".14">
<path d="M207.4 76.5h5.1M140.2 128.6v8.9h8.9M141.4 128.6v7.6h7.7M142.7 128.6v6.3h6.4M144 128.6v5h5.1M145.2 128.6v3.8h3.9M146.5 128.6v2.5h2.6M210 124.8v2.5M225.2 124.8v2.5"/>
<circle cx="90.6" cy="67.7" r=".25"/>
</g>
<circle cx="210" cy="76.5" r=".25" fill="#008000"/>
<g fill="none" stroke="#008000" stroke-width=".14">
<path d="M212.5 76.5h3.8"/>
<circle cx="210" cy="76.5" r=".25"/>
</g>
<circle cx="212.5" cy="76.5" r=".25" fill="#008000"/>
<g fill="none" stroke="#008000" stroke-width=".14">
<path d="M207.4 84.2h5.1M210 143.8v1.3M225.2 143.8v1.3"/>
<circle cx="212.5" cy="76.5" r=".25"/>
</g>
<circle cx="210" cy="84.2" r=".25" fill="#008000"/>
<g fill="none" stroke="#008000" stroke-width=".14">
<path d="M212.5 84.2h3.8"/>
<circle cx="210" cy="84.2" r=".25"/>
</g>
<circle cx="212.5" cy="84.2" r=".25" fill="#008000"/>
<g fill="none" stroke="#008000" stroke-width=".14">
<path d="M179.5 90.5v1.3M227.7 97.5v3.8h-7.6v-2.5M79.2 100.6v2.6h-2.5"/>
<circle cx="212.5" cy="84.2" r=".25"/>
</g>
<circle cx="76.7" cy="103.2" r=".25" fill="#008000"/>
<circle cx="76.7" cy="103.2" r=".25" fill="none" stroke="#008000" stroke-width=".14"/>
<text font-size="3.6" fill="#800000" x="144" y="60">Ride</text>
<g font-size="1.2" fill="#808080">
<text x="69.1" y="67.6">TRIG_RIDE</text>
<text x="84.1" y="66.9" transform="rotate(-90 84.1 66.9)">C140</text>
<text x="86.7" y="66.9" transform="rotate(-90 86.7 66.9)">100p</text>
<text x="127.3" y="70.2">GND</text>
<text x="208.7" y="67.4">+15V</text>
<text x="85.6" y="76.5">GND</text>
<text x="86.1" y="72.4" transform="rotate(-90 86.1 72.4)">100K</text>
<text x="88.5" y="72.5" transform="rotate(-90 88.5 72.5)">R188</text>
<text x="130.9" y="73.5" transform="rotate(-90 130.9 73.5)">IC58B</text>
<text x="138.9" y="73.8" transform="rotate(-90 138.9 73.8)">4520N</text>
<text x="141.1" y="72.7" transform="rotate(-90 141.1 72.7)">IC55</text>
<text x="159.2" y="73.8" transform="rotate(-90 159.2 73.8)">4040N</text>
<text x="199.8" y="77.8" transform="rotate(-90 199.8 77.8)">+5V</text>
<text x="209.2" y="72.8" transform="rotate(-90 209.2 72.8)">0</text>
<text x="211.6" y="74.5" transform="rotate(-90 211.6 74.5)">RP7</text>
<text x="216.7" y="75.8" transform="rotate(-90 216.7 75.8)">+VRI/6.??</text>
<text x="216.9" y="77.6">C123</text>
<text x="95.7" y="82.5">IC56B</text>
<text x="157.3" y="82.1">RA13A</text>
<text x="157.3" y="83.4">RA13B</text>
<text x="163.7" y="82.1">R439</text>
<text x="174.2" y="78.3" transform="rotate(-90 174.2 78.3)">C125</text>
<text x="175.7" y="82.5">M5218</text>
<text x="176.8" y="78.3" transform="rotate(-90 176.8 78.3)">0.001</text>
<text x="187.7" y="81.9">IC58P</text>
<text x="190.3" y="81.9">IC55P</text>
<text x="192.8" y="81.9">IC53P</text>
<text x="195.4" y="81.9">IC56P</text>
<text x="197.9" y="81.9">IC57P</text>
<text x="201.7" y="83.9">10/16</text>
<text x="201.7" y="81.4">C129</text>
<text x="206.5" y="80.6">IC52P IC51P</text>
<text x="209" y="80.6">IC64P</text>
<text x="216.9" y="80.1">10/16</text>
<text x="216.9" y="83.9">10/16</text>
<text x="216.9" y="81.4">C124</text>
<text x="78.9" y="87.2" transform="rotate(-90 78.9 87.2)">4011UB</text>
<text x="83" y="86.2" transform="rotate(-90 83 86.2)">IC57A</text>
<text x="91.9" y="86.7">GND</text>
<text x="157.3" y="84.5">5K</text>
<text x="157.3" y="85.8">10K</text>
<text x="157.3" y="87.1">20K</text>
<text x="157.3" y="88.3">40K</text>
<text x="157.3" y="89.6">80K</text>
<text x="157.3" y="84.7">RA13C</text>
<text x="157.3" y="85.9">RA13D</text>
<text x="157.3" y="87.2">RA13E</text>
<text x="157.3" y="88.5">RA13F</text>
<text x="163.7" y="84.5">470K</text>
<text x="168.1" y="88" transform="rotate(-90 168.1 88)">+5V</text>
<text x="175.7" y="86.6">IC52A</text>
<text x="178.8" y="89.9" transform="rotate(-90 178.8 89.9)">R436</text>
<text x="181.1" y="89.9" transform="rotate(-90 181.1 89.9)">2.2K</text>
<text x="199.8" y="88">GND</text>
<text x="209.2" y="85.5" transform="rotate(-90 209.2 85.5)">0</text>
<text x="211.6" y="87.2" transform="rotate(-90 211.6 87.2)">RP8</text>
<text x="218.9" y="84.2">GND</text>
<text x="72.9" y="95.2">IC57B</text>
<text x="73.5" y="93.7">GND</text>
<text x="86.8" y="93.9">4011UB</text>
<text x="95.7" y="93">4013N</text>
<text x="114.8" y="92.7">IC57D</text>
<text x="128.7" y="93" transform="rotate(-90 128.7 93)">+5V</text>
<text x="157.3" y="90.9">160K</text>
<text x="160.3" y="95.6">GND</text>
<text x="164.3" y="90.5" transform="rotate(-90 164.3 90.5)">+5V</text>
<text x="164.8" y="93.7" transform="rotate(-90 164.8 93.7)">R433</text>
<text x="167.2" y="93.7" transform="rotate(-90 167.2 93.7)">220R</text>
<text x="175.9" y="92.7">Q68</text>
<text x="208.4" y="94.1">-15V</text>
<text x="216.7" y="90" transform="rotate(-90 216.7 90)">-VRI/6.??</text>
<text x="225.2" y="95.9">IC64B</text>
<text x="72.9" y="99.4">4011UB</text>
<text x="74.8" y="101.7" transform="rotate(-90 74.8 101.7)">10KB</text>
<text x="86.8" y="98">IC57C</text>
<text x="114.8" y="96.9">4011UB</text>
<text x="128.1" y="96.9" transform="rotate(-90 128.1 96.9)">IC54</text>
<text x="160.5" y="99.4" transform="rotate(-90 160.5 99.4)">27C256P</text>
<text x="183.8" y="97.9" transform="rotate(-90 183.8 97.9)">100R</text>
<text x="186.2" y="97.9" transform="rotate(-90 186.2 97.9)">R434</text>
<text x="187.1" y="99.4" transform="rotate(-90 187.1 99.4)">+5V</text>
<text x="203.6" y="97.5">GND</text>
<text x="209.3" y="100.9">50KB</text>
<text x="209.3" y="102">VR26G$1</text>
<text x="217.6" y="98.8">GND</text>
<text x="225.2" y="100">M5218</text>
<text x="71.4" y="107.5">10K</text>
<text x="73.7" y="104.1" transform="rotate(-90 73.7 104.1)">VR27G$1</text>
<text x="75.9" y="106.3" transform="rotate(-90 75.9 106.3)">6.8K</text>
<text x="78.3" y="106.7" transform="rotate(-90 78.3 106.7)">R441</text>
<text x="84.1" y="107.5" transform="rotate(-90 84.1 107.5)">C130</text>
<text x="86.7" y="107.5" transform="rotate(-90 86.7 107.5)">470p</text>
<text x="91.9" y="107">GND</text>
<text x="95.7" y="102.9">IC56A</text>
<text x="164.8" y="103.8" transform="rotate(-90 164.8 103.8)">R435</text>
<text x="167.2" y="103.8" transform="rotate(-90 167.2 103.8)">4.7K</text>
<text x="197.1" y="107.9" transform="rotate(-90 197.1 107.9)">C133</text>
<text x="201.3" y="106.1">R446</text>
<text x="202.1" y="103.7">22K</text>
<text x="212.5" y="104.1">M5218</text>
<text x="221.4" y="105.7">RIDE_OUT</text>
<text x="70.6" y="109.9">R440</text>
<text x="95.7" y="113.3">4013N</text>
<text x="135.1" y="110.8" transform="rotate(-90 135.1 110.8)">+5V</text>
<text x="162.3" y="108.9" transform="rotate(-90 162.3 108.9)">R437</text>
<text x="164.7" y="108.9" transform="rotate(-90 164.7 108.9)">2.2K</text>
<text x="194.6" y="108.1" transform="rotate(-90 194.6 108.1)">10/16</text>
<text x="206.2" y="109.5">GND</text>
<text x="212.5" y="108.2">IC64A</text>
<text x="134.7" y="123.6" transform="rotate(-90 134.7 123.6)">74HC174</text>
<text x="149" y="120.9" transform="rotate(-90 149 120.9)">IC53</text>
<text x="165.5" y="122.2" transform="rotate(-90 165.5 122.2)">ACCENT_RIDE</text>
<text x="177" y="125.8" transform="rotate(-90 177 125.8)">Q69</text>
<text x="210.4" y="124" transform="rotate(-90 210.4 124)">+VRI/6.??</text>
<text x="225.6" y="124" transform="rotate(-90 225.6 124)">+VRI/6.??</text>
<text x="149.7" y="130.3">RA12A</text>
<text x="149.7" y="131.6">RA12B</text>
<text x="167.8" y="129.3" transform="rotate(-90 167.8 129.3)">C128</text>
<text x="170.4" y="129.3" transform="rotate(-90 170.4 129.3)">10/16</text>
<text x="178.2" y="128.6" transform="rotate(-90 178.2 128.6)">2SC2603</text>
<text x="187.4" y="131.5">R424</text>
<text x="188.1" y="129.1">47K</text>
<text x="196.3" y="131.5">R462</text>
<text x="196.6" y="130.9">0.0012</text>
<text x="196.7" y="129.1">5.6K</text>
<text x="202.4" y="130.9">0.001</text>
<text x="202.6" y="131.5">R463</text>
<text x="203" y="129.1">5.6K</text>
<text x="203.6" y="126">Q77</text>
<text x="203.6" y="127.3">2SC2603</text>
<text x="213.1" y="130.9">0.0027</text>
<text x="214" y="131.5">R465</text>
<text x="214.5" y="129.1">5.6K</text>
<text x="218.9" y="127.3">2SC2603</text>
<text x="218.9" y="126">Q78</text>
<text x="219.1" y="131.5">R467</text>
<text x="219.5" y="129.1">5.6K</text>
<text x="223.4" y="130.9">C147</text>
<text x="149.7" y="132.8">5K</text>
<text x="149.7" y="134">10K</text>
<text x="149.7" y="135.3">20K</text>
<text x="149.7" y="136.6">40K</text>
<text x="149.7" y="137.8">80K</text>
<text x="149.7" y="132.9">RA12C</text>
<text x="149.7" y="134.2">RA12D</text>
<text x="149.7" y="135.4">RA12E</text>
<text x="149.7" y="136.7">RA12F</text>
<text x="174.4" y="137.5">GND</text>
<text x="175" y="134.3" transform="rotate(-90 175 134.3)">R438</text>
<text x="177.3" y="134.3" transform="rotate(-90 177.3 134.3)">22R</text>
<text x="190.9" y="134.5">M5218</text>
<text x="197.4" y="133.4">C144</text>
<text x="202.5" y="133.4">C145</text>
<text x="204.9" y="136.2">GND</text>
<text x="213.9" y="133.4">C146</text>
<text x="221.4" y="136.2">GND</text>
<text x="223.4" y="133.4">390p</text>
<text x="149.7" y="139.1">160K</text>
<text x="183.3" y="140">GND</text>
<text x="190.9" y="138.6">IC51A</text>
<text x="209.2" y="141.5" transform="rotate(-90 209.2 141.5)">10K</text>
<text x="211.6" y="142.3" transform="rotate(-90 211.6 142.3)">R464</text>
<text x="224.4" y="141.5" transform="rotate(-90 224.4 141.5)">10K</text>
<text x="226.8" y="142.3" transform="rotate(-90 226.8 142.3)">R466</text>
<text x="210.4" y="149.7" transform="rotate(-90 210.4 149.7)">-VRI/6.??</text>
<text x="225.6" y="151" transform="rotate(-90 225.6 151)">-VRI/6.??</text>
</g>
<g font-size="1.1" fill="#808080">
<text x="132.4" y="69" transform="rotate(-90 132.4 69)">9</text>
<text x="133.6" y="69" transform="rotate(-90 133.6 69)">10</text>
<text x="136.2" y="69" transform="rotate(-90 136.2 69)">15</text>
<text x="142.5" y="69" transform="rotate(-90 142.5 69)">10</text>
<text x="156.5" y="69" transform="rotate(-90 156.5 69)">11</text>
<text x="132.9" y="76.6" transform="rotate(-90 132.9 76.6)">Q0</text>
<text x="132.9" y="73.4" transform="rotate(-90 132.9 73.4)">CLK</text>
<text x="134.2" y="76.6" transform="rotate(-90 134.2 76.6)">Q1</text>
<text x="134.2" y="72.9" transform="rotate(-90 134.2 72.9)">EN</text>
<text x="135.5" y="76.6" transform="rotate(-90 135.5 76.6)">Q2</text>
<text x="136.7" y="76.6" transform="rotate(-90 136.7 76.6)">Q3</text>
<text x="136.7" y="73.6" transform="rotate(-90 136.7 73.6)">RES</text>
<text x="143.1" y="76.6" transform="rotate(-90 143.1 76.6)">Q1</text>
<text x="143.1" y="72.7" transform="rotate(-90 143.1 72.7)">P1</text>
<text x="144.4" y="76.6" transform="rotate(-90 144.4 76.6)">Q2</text>
<text x="145.6" y="76.6" transform="rotate(-90 145.6 76.6)">Q3</text>
<text x="146.9" y="76.6" transform="rotate(-90 146.9 76.6)">Q4</text>
<text x="148.2" y="76.6" transform="rotate(-90 148.2 76.6)">Q5</text>
<text x="149.4" y="76.6" transform="rotate(-90 149.4 76.6)">Q6</text>
<text x="150.7" y="76.6" transform="rotate(-90 150.7 76.6)">Q7</text>
<text x="152" y="76.6" transform="rotate(-90 152 76.6)">Q8</text>
<text x="153.2" y="76.6" transform="rotate(-90 153.2 76.6)">Q9</text>
<text x="154.5" y="76.6" transform="rotate(-90 154.5 76.6)">Q10</text>
<text x="155.8" y="76.6" transform="rotate(-90 155.8 76.6)">Q11</text>
<text x="157.1" y="76.6" transform="rotate(-90 157.1 76.6)">Q12</text>
<text x="157.1" y="73.6" transform="rotate(-90 157.1 73.6)">RES</text>
<text x="207.3" y="77.9" transform="rotate(-90 207.3 77.9)">PWR+</text>
<text x="209.8" y="77.9" transform="rotate(-90 209.8 77.9)">PWR+</text>
<text x="212.3" y="77.9" transform="rotate(-90 212.3 77.9)">PWR+</text>
<text x="79" y="79.2" transform="rotate(-90 79 79.2)">2</text>
<text x="81.6" y="79.2" transform="rotate(-90 81.6 79.2)">1</text>
<text x="94" y="84">8</text>
<text x="104.5" y="84">13</text>
<text x="132.4" y="80.1" transform="rotate(-90 132.4 80.1)">11</text>
<text x="133.6" y="80.1" transform="rotate(-90 133.6 80.1)">12</text>
<text x="134.9" y="80.1" transform="rotate(-90 134.9 80.1)">13</text>
<text x="136.2" y="80.1" transform="rotate(-90 136.2 80.1)">14</text>
<text x="142.5" y="79.5" transform="rotate(-90 142.5 79.5)">9</text>
<text x="143.8" y="79.5" transform="rotate(-90 143.8 79.5)">7</text>
<text x="145.1" y="79.5" transform="rotate(-90 145.1 79.5)">6</text>
<text x="146.3" y="79.5" transform="rotate(-90 146.3 79.5)">5</text>
<text x="147.6" y="79.5" transform="rotate(-90 147.6 79.5)">3</text>
<text x="148.8" y="79.5" transform="rotate(-90 148.8 79.5)">2</text>
<text x="150.1" y="79.5" transform="rotate(-90 150.1 79.5)">4</text>
<text x="151.4" y="80.1" transform="rotate(-90 151.4 80.1)">13</text>
<text x="152.7" y="80.1" transform="rotate(-90 152.7 80.1)">12</text>
<text x="153.9" y="80.1" transform="rotate(-90 153.9 80.1)">14</text>
<text x="155.2" y="80.1" transform="rotate(-90 155.2 80.1)">15</text>
<text x="156.5" y="79.5" transform="rotate(-90 156.5 79.5)">1</text>
<text x="165.7" y="82.7">INV_INPUT1</text>
<text x="177.2" y="84">OUT1</text>
<text x="188.2" y="79.2" transform="rotate(-90 188.2 79.2)">16</text>
<text x="190.8" y="79.2" transform="rotate(-90 190.8 79.2)">16</text>
<text x="193.3" y="79.2" transform="rotate(-90 193.3 79.2)">16</text>
<text x="195.8" y="79.2" transform="rotate(-90 195.8 79.2)">14</text>
<text x="198.4" y="79.2" transform="rotate(-90 198.4 79.2)">14</text>
<text x="75.2" y="87.4" transform="rotate(-90 75.2 87.4)">P$1</text>
<text x="80.3" y="84.6" transform="rotate(-90 80.3 84.6)">3</text>
<text x="93.5" y="87.8">11</text>
<text x="94" y="86.5">9</text>
<text x="96.9" y="88.3">CLK</text>
<text x="96.9" y="87.1">D</text>
<text x="96.9" y="84.5">S</text>
<text x="101.4" y="84.5">Q</text>
<text x="162.8" y="85.3">NON_INV_INPUT1</text>
<text x="188.2" y="84.6" transform="rotate(-90 188.2 84.6)">8</text>
<text x="190.8" y="84.6" transform="rotate(-90 190.8 84.6)">8</text>
<text x="193.3" y="84.6" transform="rotate(-90 193.3 84.6)">8</text>
<text x="195.8" y="84.6" transform="rotate(-90 195.8 84.6)">7</text>
<text x="198.4" y="84.6" transform="rotate(-90 198.4 84.6)">7</text>
<text x="207.3" y="85.7" transform="rotate(-90 207.3 85.7)">PWR-</text>
<text x="209.8" y="85.7" transform="rotate(-90 209.8 85.7)">PWR-</text>
<text x="212.3" y="85.7" transform="rotate(-90 212.3 85.7)">PWR-</text>
<text x="68.6" y="95.4">5</text>
<text x="74.6" y="91.2" transform="rotate(-90 74.6 91.2)">M1</text>
<text x="82.5" y="94.1">9</text>
<text x="88" y="95.4">10</text>
<text x="93.4" y="90.3">10</text>
<text x="96.9" y="90.9">R</text>
<text x="101.4" y="90.9">Q</text>
<text x="104.5" y="90.3">12</text>
<text x="109.9" y="92.8">12</text>
<text x="109.9" y="95.4">13</text>
<text x="115.9" y="94.1">11</text>
<text x="129.8" y="94.1" transform="rotate(-90 129.8 94.1)">28</text>
<text x="131.1" y="94.1" transform="rotate(-90 131.1 94.1)">1</text>
<text x="133.6" y="94.1" transform="rotate(-90 133.6 94.1)">22</text>
<text x="134.9" y="94.1" transform="rotate(-90 134.9 94.1)">20</text>
<text x="137.5" y="94.1" transform="rotate(-90 137.5 94.1)">10</text>
<text x="138.7" y="94.1" transform="rotate(-90 138.7 94.1)">9</text>
<text x="140" y="94.1" transform="rotate(-90 140 94.1)">8</text>
<text x="141.3" y="94.1" transform="rotate(-90 141.3 94.1)">7</text>
<text x="142.5" y="94.1" transform="rotate(-90 142.5 94.1)">6</text>
<text x="143.8" y="94.1" transform="rotate(-90 143.8 94.1)">5</text>
<text x="145.1" y="94.1" transform="rotate(-90 145.1 94.1)">4</text>
<text x="146.3" y="94.1" transform="rotate(-90 146.3 94.1)">3</text>
<text x="147.6" y="94.1" transform="rotate(-90 147.6 94.1)">25</text>
<text x="148.8" y="94.1" transform="rotate(-90 148.8 94.1)">24</text>
<text x="150.1" y="94.1" transform="rotate(-90 150.1 94.1)">21</text>
<text x="151.4" y="94.1" transform="rotate(-90 151.4 94.1)">23</text>
<text x="152.7" y="94.1" transform="rotate(-90 152.7 94.1)">2</text>
<text x="153.9" y="94.1" transform="rotate(-90 153.9 94.1)">26</text>
<text x="155.2" y="94.1" transform="rotate(-90 155.2 94.1)">27</text>
<text x="157.7" y="94.1" transform="rotate(-90 157.7 94.1)">14</text>
<text x="204.7" y="95" transform="rotate(-90 204.7 95)">M1</text>
<text x="205.3" y="91.2" transform="rotate(-90 205.3 91.2)">P$1</text>
<text x="68.6" y="97.9">6</text>
<text x="74" y="96.6">4</text>
<text x="76.5" y="99.2" transform="rotate(-90 76.5 99.2)">1</text>
<text x="78.1" y="100.5">2</text>
<text x="82.5" y="96.6">8</text>
<text x="130.4" y="97.7" transform="rotate(-90 130.4 97.7)">VCC</text>
<text x="131.7" y="97.6" transform="rotate(-90 131.7 97.6)">VPP</text>
<text x="134.2" y="97" transform="rotate(-90 134.2 97)">OE</text>
<text x="135.5" y="96.9" transform="rotate(-90 135.5 96.9)">CE</text>
<text x="138" y="96.8" transform="rotate(-90 138 96.8)">A0</text>
<text x="139.3" y="96.8" transform="rotate(-90 139.3 96.8)">A1</text>
<text x="140.5" y="96.8" transform="rotate(-90 140.5 96.8)">A2</text>
<text x="141.8" y="96.8" transform="rotate(-90 141.8 96.8)">A3</text>
<text x="143.1" y="96.8" transform="rotate(-90 143.1 96.8)">A4</text>
<text x="144.4" y="96.8" transform="rotate(-90 144.4 96.8)">A5</text>
<text x="145.6" y="96.8" transform="rotate(-90 145.6 96.8)">A6</text>
<text x="146.9" y="96.8" transform="rotate(-90 146.9 96.8)">A7</text>
<text x="148.2" y="96.8" transform="rotate(-90 148.2 96.8)">A8</text>
<text x="149.4" y="96.8" transform="rotate(-90 149.4 96.8)">A9</text>
<text x="150.7" y="97.4" transform="rotate(-90 150.7 97.4)">A10</text>
<text x="152" y="97.3" transform="rotate(-90 152 97.3)">A11</text>
<text x="153.2" y="97.4" transform="rotate(-90 153.2 97.4)">A12</text>
<text x="154.5" y="97.4" transform="rotate(-90 154.5 97.4)">A13</text>
<text x="155.8" y="97.4" transform="rotate(-90 155.8 97.4)">A14</text>
<text x="158.3" y="97.8" transform="rotate(-90 158.3 97.8)">GND</text>
<text x="209.2" y="97.9">1</text>
<text x="211.1" y="96.6" transform="rotate(-90 211.1 96.6)">2</text>
<text x="212.3" y="96">NON_INV_INPUT2</text>
<text x="212.7" y="97.9">3</text>
<text x="215.2" y="98.6">INV_INPUT2</text>
<text x="226.6" y="97.3">OUT2</text>
<text x="76.5" y="102.7" transform="rotate(-90 76.5 102.7)">3</text>
<text x="94" y="106.8">5</text>
<text x="94" y="104.3">6</text>
<text x="96.9" y="107.4">D</text>
<text x="96.9" y="104.8">S</text>
<text x="101.4" y="104.8">Q</text>
<text x="104.5" y="104.3">1</text>
<text x="137.5" y="104.5" transform="rotate(-90 137.5 104.5)">11</text>
<text x="138" y="102" transform="rotate(-90 138 102)">D0</text>
<text x="138.7" y="104.6" transform="rotate(-90 138.7 104.6)">12</text>
<text x="139.3" y="102" transform="rotate(-90 139.3 102)">D1</text>
<text x="140" y="104.6" transform="rotate(-90 140 104.6)">13</text>
<text x="140.5" y="102" transform="rotate(-90 140.5 102)">D2</text>
<text x="141.3" y="104.6" transform="rotate(-90 141.3 104.6)">15</text>
<text x="141.8" y="102" transform="rotate(-90 141.8 102)">D3</text>
<text x="142.5" y="104.6" transform="rotate(-90 142.5 104.6)">16</text>
<text x="143.1" y="102" transform="rotate(-90 143.1 102)">D4</text>
<text x="143.8" y="104.6" transform="rotate(-90 143.8 104.6)">17</text>
<text x="144.4" y="102" transform="rotate(-90 144.4 102)">D5</text>
<text x="145.1" y="104.6" transform="rotate(-90 145.1 104.6)">18</text>
<text x="145.6" y="102" transform="rotate(-90 145.6 102)">D6</text>
<text x="146.3" y="104.6" transform="rotate(-90 146.3 104.6)">19</text>
<text x="146.9" y="102" transform="rotate(-90 146.9 102)">D7</text>
<text x="199.6" y="106.8">NON_INV_INPUT1</text>
<text x="202.5" y="104.3">INV_INPUT1</text>
<text x="213.9" y="105.5">OUT1</text>
<text x="229" y="106.1">J3-1</text>
<text x="94" y="108.1">3</text>
<text x="94" y="110.6">4</text>
<text x="96.9" y="108.6">CLK</text>
<text x="96.9" y="111.2">R</text>
<text x="101.4" y="111.2">Q</text>
<text x="104.5" y="110.6">2</text>
<text x="136.2" y="117.3" transform="rotate(-90 136.2 117.3)">1</text>
<text x="137.5" y="117.3" transform="rotate(-90 137.5 117.3)">9</text>
<text x="140" y="117.3" transform="rotate(-90 140 117.3)">14</text>
<text x="141.3" y="117.3" transform="rotate(-90 141.3 117.3)">13</text>
<text x="142.5" y="117.3" transform="rotate(-90 142.5 117.3)">11</text>
<text x="143.8" y="117.3" transform="rotate(-90 143.8 117.3)">6</text>
<text x="145.1" y="117.3" transform="rotate(-90 145.1 117.3)">4</text>
<text x="146.3" y="117.3" transform="rotate(-90 146.3 117.3)">3</text>
<text x="136.7" y="121.8" transform="rotate(-90 136.7 121.8)">RES</text>
<text x="138" y="121.7" transform="rotate(-90 138 121.7)">CLK</text>
<text x="140.5" y="124.9" transform="rotate(-90 140.5 124.9)">Q5</text>
<text x="140.5" y="120.9" transform="rotate(-90 140.5 120.9)">D5</text>
<text x="141.8" y="124.9" transform="rotate(-90 141.8 124.9)">Q4</text>
<text x="141.8" y="120.9" transform="rotate(-90 141.8 120.9)">D4</text>
<text x="143.1" y="124.9" transform="rotate(-90 143.1 124.9)">Q3</text>
<text x="143.1" y="120.9" transform="rotate(-90 143.1 120.9)">D3</text>
<text x="144.4" y="124.9" transform="rotate(-90 144.4 124.9)">Q2</text>
<text x="144.4" y="120.9" transform="rotate(-90 144.4 120.9)">D2</text>
<text x="145.6" y="124.9" transform="rotate(-90 145.6 124.9)">Q1</text>
<text x="145.6" y="120.9" transform="rotate(-90 145.6 120.9)">D1</text>
<text x="146.9" y="124.9" transform="rotate(-90 146.9 124.9)">Q0</text>
<text x="146.9" y="120.9" transform="rotate(-90 146.9 120.9)">D0</text>
<text x="140" y="128.4" transform="rotate(-90 140 128.4)">15</text>
<text x="141.3" y="128.4" transform="rotate(-90 141.3 128.4)">12</text>
<text x="142.5" y="128.4" transform="rotate(-90 142.5 128.4)">10</text>
<text x="143.8" y="127.8" transform="rotate(-90 143.8 127.8)">7</text>
<text x="145.1" y="127.8" transform="rotate(-90 145.1 127.8)">5</text>
<text x="146.3" y="127.8" transform="rotate(-90 146.3 127.8)">2</text>
<text x="178" y="137.3">NON_INV_INPUT1</text>
<text x="180.9" y="134.7">INV_INPUT1</text>
<text x="192.4" y="136">OUT1</text>
</g>
<g font-size=".9" fill="#800000">
<text x="216" y="77.6" transform="rotate(-90 216 77.6)">+</text>
<text x="200.8" y="81.4" transform="rotate(-90 200.8 81.4)">+</text>
<text x="216" y="81.4" transform="rotate(-90 216 81.4)">+</text>
<text x="196.2" y="104.2">+</text>
<text x="167.4" y="130.8">+</text>
</g>
<g font-size=".9" fill="#808080">
<text x="189.4" y="80.3" transform="rotate(-90 189.4 80.3)">VDD</text>
<text x="191.9" y="80.3" transform="rotate(-90 191.9 80.3)">VDD</text>
<text x="194.4" y="80.3" transform="rotate(-90 194.4 80.3)">VDD</text>
<text x="197" y="80.3" transform="rotate(-90 197 80.3)">VDD</text>
<text x="199.5" y="80.3" transform="rotate(-90 199.5 80.3)">VDD</text>
<text x="189.4" y="84.5" transform="rotate(-90 189.4 84.5)">VSS</text>
<text x="191.9" y="84.5" transform="rotate(-90 191.9 84.5)">VSS</text>
<text x="194.4" y="84.7" transform="rotate(-90 194.4 84.7)">VSS</text>
<text x="197" y="84.5" transform="rotate(-90 197 84.5)">VSS</text>
<text x="199.5" y="84.5" transform="rotate(-90 199.5 84.5)">VSS</text>
</g>
</svg>
